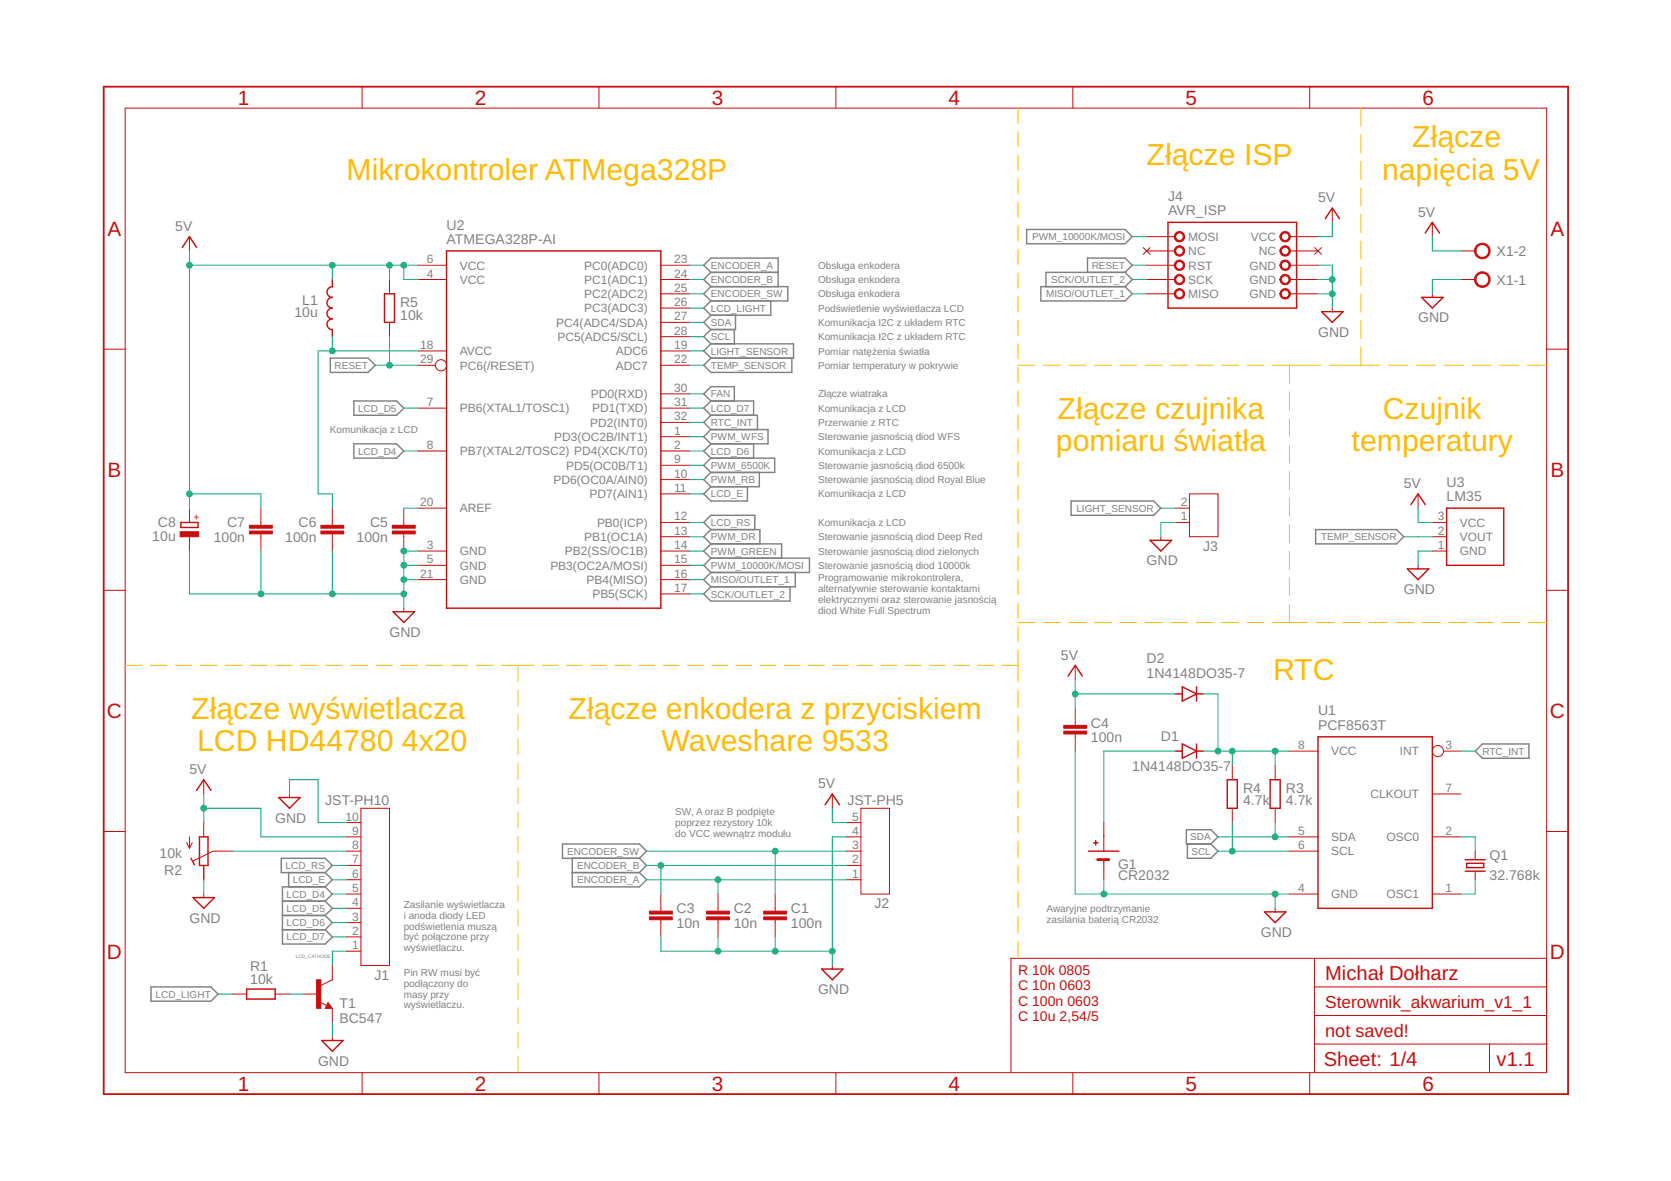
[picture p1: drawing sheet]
<svg xmlns="http://www.w3.org/2000/svg" width="297mm" height="210mm" viewBox="0 0 297 210" stroke-linecap="round" stroke-linejoin="round" font-family="sans-serif">
<g fill="none" stroke="#808080" stroke-width=".25">
<path d="M126.4 48.4l-1.3 1.3 1.3 1.2M126.4 48.4h11.9M126.4 50.9h13.6v2.6h-13.6M126.4 48.4l-1.3-1.3 1.3-1.2h11.9v5M126.4 50.9l-1.3 1.3 1.3 1.3M126.4 58.6l-1.3 1.2 1.3 1.3M126.4 56l-1.3 1.3 1.3 1.3M126.4 53.5l-1.3 1.3 1.3 1.2M130.5 58.6v2.5M130.7 56v2.6h-4.3M137 53.5v2.5h-10.6M182.5 40.8h17.5l1.3 1.3-1.3 1.2h-17.5z"/>
<path d="M185 50.9h15l1.3 1.3-1.3 1.3h-15zM193.3 48.4v-2.5h6.7l1.3 1.2-1.3 1.3M200 48.4h-14.1v2.5M200 48.4l1.3 1.3-1.3 1.2M58.7 63.6h6.7l1.3 1.3-1.3 1.3h-6.7zM62.9 71.3h7.6l1.3 1.2-1.3 1.3h-7.6zM62.9 78.9h7.6l1.3 1.3-1.3 1.2h-7.6zM126.4 61.1l-1.3 1.3 1.3 1.2M126.4 61.1h14.7v2.5h-14.7M126.4 71.3l-1.3-1.3 1.3-1.3h4.1v2.6M126.4 73.8l-1.3 1.3 1.3 1.2M126.4 73.8h8.2v2.5"/>
<path d="M126.4 76.3h10.1v2.6h-10.1M126.4 78.9l-1.3 1.3 1.3 1.2M126.4 71.3h7.6v2.5M126.4 71.3l-1.3 1.2 1.3 1.3M126.4 63.6l-1.3 1.3 1.3 1.3h14.4v-2.6M126.4 76.3l-1.3 1.3 1.3 1.3M134 78.9v2.5M126.4 94.1l-1.3-1.2 1.3-1.3h7.8v2.5M126.4 86.5l-1.3 1.3 1.3 1.2h6.5v-2.5M126.4 99.2h17.5v2.5h-17.5M126.4 94.1h8.7v2.6M126.4 94.1l-1.3 1.3 1.3 1.3"/>
<path d="M126.4 96.7h12.5v2.5M126.4 84l-1.3 1.2 1.3 1.3M126.4 81.4h11.3v2.6h-11.3M126.4 96.7l-1.3 1.2 1.3 1.3M126.4 99.2l-1.3 1.3 1.3 1.2M126.4 81.4l-1.3 1.3 1.3 1.3M135 84v2.5h-8.6M190.4 89h14.7l1.3 1.3-1.3 1.3h-14.7zM233.9 94.1h14.4l1.2 1.3-1.2 1.3h-14.4zM126.4 104.3l-1.3 1.3 1.3 1.2h14v-2.5M126.4 101.7l-1.3 1.3 1.3 1.3M141.4 101.7v2.6h-15"/>
<path d="M262.2 133.5l1.3-1.3h8.3v2.6h-8.3zM50 152.5h7.8l1.3 1.3-1.3 1.3h-7.8zM51.3 155.1v2.5M57.8 157.6h-7.6v10.2h7.6l1.3-1.3-1.3-1.3M57.8 155.1l1.3 1.3-1.3 1.2M57.8 157.6l1.3 1.3-1.3 1.3M100 150h13.7l1.2 1.3-1.2 1.2h-13.7zM101.7 155.1h12M101.7 152.5v5.1h12l1.2-1.2-1.2-1.3M113.7 152.5l1.2 1.3-1.2 1.3M210.9 147.5h4.3l1.3 1.2-1.3 1.3h-4.3zM211.1 150v2.5h4.1l1.3-1.2-1.3-1.3"/>
<path d="M26.8 175.4h10.7l1.3 1.3-1.3 1.2h-10.7zM50.2 165.2h7.6M50.2 162.7h7.6M50.2 160.2h7.6M57.8 160.2l1.3 1.2-1.3 1.3M57.8 162.7l1.3 1.3-1.3 1.2"/>
</g>
<g fill="none" stroke="#c90d0c" stroke-width=".25">
<path d="M207.6 39.5h22.9v15.3h-22.9zM235.6 38.9l1.2-1.9 1.3 1.9M32.4 44l1.3-1.9 1.2 1.9M59.1 49.7v1.2a.95 .95 0 0 0-1 1 .95 .95 0 0 0 1 1 .95 .95 0 0 0-1 .9 .95 .95 0 0 0 1 1 .95 .95 0 0 0-1 .9 .95 .95 0 0 0 1 1 .95 .95 0 0 0-1 .9 .95 .95 0 0 0 1 1v1.2M68.3 52.2h1.8v5.1h-1.8zM79.4 44.6h38.1v63.5h-38.1zM234.9 55.4h3.8l-1.9 1.9zM252.7 52.9h3.8l-1.9 1.9zM253.3 41.4l1.3-1.9 1.3 1.9M32.2 92.9h3v.8h-3zM204.4 96h3.9l-1.9 1.9zM250.8 89.7l1.3-1.9 1.2 1.9"/>
<path d="M257.2 90.3h10.1v10.2h-10.1zM69.9 108.7h3.8l-1.9 1.9zM250.2 101.1h3.8l-1.9 1.9zM189.9 120.2l1.2-1.9 1.3 1.9M208.9 133.5h1.3M208.9 123.3h1.3M210.2 132.2l2.5 1.3-2.5 1.3zM210.2 122.1l2.5 1.2-2.5 1.3zM212.7 122.1v2.5M212.7 132.2v2.6M212.7 133.5h1.3M212.7 123.3h1.3"/>
<path d="M218.2 138.6h1.7v5.1h-1.7zM225.8 138.6h1.8v5.1h-1.8zM234.3 131h20.3v30.4h-20.3zM33.9 152.5l.7 1.2M34.3 159.5h3.8l-1.9 1.9zM34.9 140.5l1.3-1.9 1.3 1.9M35.5 148.7h1.5v5.1h-1.5zM49.6 141.8h3.8l-1.9 1.9zM146.7 143l1.3-1.9 1.2 1.9M193.5 151.3h5.4M194.4 149.8h.8M194.8 149.4v.8"/>
<path d="M260.5 154.8h3.5M260.5 152.8h3.5M260.7 153.4h3.1v.8h-3.1zM43.8 175.8h5.1v1.8h-5.1zM58.3 178.7l.1 .3h-.3l.2-.5 .5 .6h-.7M146 172.2h3.9l-1.9 1.9zM224.8 162.1h3.8l-1.9 1.9zM57.2 184.9h3.8l-1.9 1.9z"/>
</g>
<g fill="none" stroke="#c90d0c" stroke-width=".18">
<path d="M22.2 19.2h252.7v171.4h-252.7zM64.4 15.4v3.8M106.5 15.4v3.8M148.6 15.4v3.8M190.7 15.4v3.8M232.8 15.4v3.8M236.8 37v2.5M254.6 39.5v2.6M33.7 42.1v2.5M69.2 49.7v2.5M69.2 57.3v2.5M74.3 49.7h5.1"/>
<path d="M74.3 47.1h5.1M117.5 49.7h5.1M117.5 47.1h5.1M117.5 59.8h5.1M117.5 57.3h5.1M117.5 54.8h5.1M117.5 52.2h5.1M203.2 44l1.2 1.2M203.8 49.7h5.1M203.8 47.1h5.1M203.8 52.2h5.1M203.8 44.6h5.1"/>
<path d="M203.8 42.1h5.1M204.4 44l-1.2 1.2M229.2 49.7h5.1M229.2 47.1h5.1M229.2 52.2h5.1M229.2 44.6h5.1M229.2 42.1h5.1M233.7 44l1.2 1.2M234.9 44l-1.2 1.2M236.8 54.8v.6M254.6 52.2v.7M259.7 49.7h2.5"/>
<path d="M259.7 44.6h2.5M18.4 62.1h3.8M74.3 72.5h5.1M74.3 62.4h5.1M74.3 64.9h3.1M117.5 72.5h5.1M117.5 62.4h5.1M117.5 77.6h5.1M117.5 75.1h5.1M117.5 70h5.1M117.5 64.9h5.1M274.9 62.1h3.8"/>
<path d="M33.7 90.3v2.6M33.7 95.4v2.5M46.4 90.3v3.1M46.4 94.9v3M59.1 90.3v3.1M59.1 94.9v3M71.8 90.3v3.1M71.8 94.9v3M74.3 80.2h5.1M74.3 97.9h5.1M74.3 90.3h5.1M117.5 80.2h5.1"/>
<path d="M117.5 97.9h5.1M117.5 95.4h5.1M117.5 92.9h5.1M117.5 87.8h5.1M117.5 85.2h5.1M117.5 82.7h5.1M206.4 95.4v.6M208.9 90.3h2.5M208.9 92.9h2.5M211.4 87.8h5.1v7.6h-5.1zM252.1 87.8v2.5M254.6 97.9h2.6"/>
<path d="M254.6 95.4h2.6M254.6 92.9h2.6M18.4 104.9h3.8M71.8 108.1v.6M74.3 100.5h5.1M74.3 103h5.1M117.5 105.6h5.1M117.5 100.5h5.1M117.5 103h5.1M191.1 118.3v2.5M252.1 100.5v.6M274.9 104.9h3.8"/>
<path d="M36.2 138.6v2.5M191.1 125.9v3M191.1 130.5v3M219.1 136v2.6M226.7 136v2.6M229.2 133.5h5.1M256.6 133.5h3.1M18.4 147.8h3.8M33.2 149.8l.5 1M33.7 148.7v2.1M34.2 149.8l-.5 1M36.2 146.2v2.5"/>
<path d="M36.2 153.8v2.6M36.2 158.9v.6M41.3 151.3h-3.4l-3.6 1.7M51.5 141.1v.7M61.6 158.9h2.6M61.6 156.4h2.6M61.6 153.8h2.6M61.6 151.3h2.6M61.6 148.7h2.6M61.6 146.2h2.6M64.2 143.7h5v27.9h-5zM117.5 158.9v3"/>
<path d="M127.6 158.9v3M137.8 158.9v3M148 141.1v2.6M150.5 156.4h2.5M150.5 153.8h2.5M150.5 151.3h2.5M150.5 148.7h2.5M150.5 146.2h2.5M153 143.7h5.1v15.2h-5.1zM196.2 146.2v5.1M196.2 152.8v3.6M219.1 143.7v2.5"/>
<path d="M226.7 143.7v2.5M229.2 158.9h5.1M229.2 151.3h5.1M229.2 148.7h5.1M254.6 158.9h5.1M254.6 148.7h5.1M254.6 141.1h5.1M262.2 151.3v1.5M262.2 154.8v1.6M274.9 147.8h3.8M41.3 176.7h2.5M48.9 176.7h2.6"/>
<path d="M54 176.7h2.5M56.8 178.1l1.3 .6M58.3 178.2l.8 1h-1.3zM59.1 171.6v2.5l-2.1 1.1M59.1 179.2v2.6M61.6 164h2.6M61.6 166.5h2.6M61.6 169.1h2.6M61.6 161.4h2.6M117.5 163.5v3M127.6 163.5v3M137.8 163.5v3"/>
<path d="M148 171.6v.6M226.7 161.4v.7M233.7 170.3v20.3M233.7 175.4h41.2M274.9 170.3h-95.2v20.3M59.1 184.3v.6M64.4 190.6v3.9M106.5 190.6v3.9M148.6 190.6v3.9M190.7 190.6v3.9M232.8 190.6v3.9M233.7 185.6h41.2"/>
<path d="M233.7 180.5h41.2M264.8 185.6v5"/>
<circle cx="78.4" cy="64.9" r=".99"/>
<circle cx="255.6" cy="133.5" r=".99"/>
</g>
<g fill="#c90d0c" stroke="#c90d0c" stroke-width=".18">
<path d="M69.7 94.4h4.1v.5h-4.1z"/>
<path d="M69.7 93.4h4.1v.5h-4.1z"/>
<path d="M56.3 174.1h.7v5.1h-.7z"/>
<path d="M189.1 129.9h4.1v.6h-4.1z"/>
<path d="M189.1 128.9h4.1v.5h-4.1z"/>
<path d="M44.3 94.4h4.1v.5h-4.1z"/>
<path d="M44.3 93.4h4.1v.5h-4.1z"/>
<path d="M32 94.5h3.3v.9h-3.3z"/>
<path d="M125.6 163h4.1v.5h-4.1z"/>
<path d="M125.6 161.9h4.1v.6h-4.1z"/>
<path d="M115.4 163h4.1v.5h-4.1z"/>
<path d="M115.4 161.9h4.1v.6h-4.1z"/>
<path d="M135.8 163h4v.5h-4z"/>
<path d="M135.8 161.9h4v.6h-4z"/>
<path d="M57 94.4h4.1v.5h-4.1z"/>
<path d="M57 93.4h4.1v.5h-4.1z"/>
</g>
<path d="M18.4 15.4h260.3v179.1h-260.3z" fill="none" stroke="#c90d0c" stroke-width=".32"/>
<g fill="#c90d0c" stroke="#c90d0c" stroke-width=".18">
<path d="M209.1 41.3a.93 .93 0 0 1 1.4 .4 .93 .93 0 0 1-.7 1.3 .93 .93 0 0 1-1.1-.9h.3a.68 .68 0 0 1 .9-.7 .68 .68 0 0 1 .2 1.1 .68 .68 0 0 1-1.1-.2v-.2h-.3z" fill-rule="evenodd"/>
<path d="M209.1 43.9a.93 .93 0 0 1 1.4 .4 .93 .93 0 0 1-.7 1.2 .93 .93 0 0 1-1.1-.9h.3a.68 .68 0 0 1 .9-.7 .68 .68 0 0 1 .2 1.2 .68 .68 0 0 1-1.1-.3v-.2h-.3z" fill-rule="evenodd"/>
<path d="M209.1 46.4a.93 .93 0 0 1 1.4 .4 .93 .93 0 0 1-.7 1.3 .93 .93 0 0 1-1.1-1h.3a.68 .68 0 0 1 .9-.6 .68 .68 0 0 1 .2 1.1 .68 .68 0 0 1-1.1-.3v-.2h-.3z" fill-rule="evenodd"/>
<path d="M208.9 49.1a.93 .93 0 0 1 1.5 .1 .93 .93 0 0 1-.5 1.4 .93 .93 0 0 1-1.2-.9h.3a.68 .68 0 0 1 .9-.7 .68 .68 0 0 1 .2 1.1 .68 .68 0 0 1-1.1-.2v-.2h-.3z" fill-rule="evenodd"/>
<path d="M208.9 51.7a.93 .93 0 0 1 1.5 0 .93 .93 0 0 1-.5 1.4 .93 .93 0 0 1-1.2-.9h.3a.68 .68 0 0 1 .9-.6 .68 .68 0 0 1 .2 1.1 .68 .68 0 0 1-1.1-.3v-.2h-.3z" fill-rule="evenodd"/>
<path d="M227.9 41.3a.93 .93 0 0 1 1.4 .4 .93 .93 0 0 1-.7 1.3 .93 .93 0 0 1-1.1-.9h.3a.68 .68 0 0 1 .9-.7 .68 .68 0 0 1 .2 1.1 .68 .68 0 0 1-1.1-.2v-.2h-.3z" fill-rule="evenodd"/>
<path d="M227.9 43.9a.93 .93 0 0 1 1.4 .3 .93 .93 0 0 1-.7 1.3 .93 .93 0 0 1-1.1-.9h.3a.68 .68 0 0 1 .9-.7 .68 .68 0 0 1 .2 1.2 .68 .68 0 0 1-1.1-.3v-.2h-.3z" fill-rule="evenodd"/>
<path d="M227.9 46.4a.93 .93 0 0 1 1.4 .4 .93 .93 0 0 1-.7 1.3 .93 .93 0 0 1-1.1-1h.3a.68 .68 0 0 1 .9-.6 .68 .68 0 0 1 .2 1.1 .68 .68 0 0 1-1.1-.3v-.2h-.3z" fill-rule="evenodd"/>
<path d="M227.9 48.9a.93 .93 0 0 1 1.4 .4 .93 .93 0 0 1-.7 1.3 .93 .93 0 0 1-1.1-.9h.3a.68 .68 0 0 1 .9-.7 .68 .68 0 0 1 .2 1.1 .68 .68 0 0 1-1.1-.2v-.2h-.3z" fill-rule="evenodd"/>
<path d="M227.9 51.5a.93 .93 0 0 1 1.4 .4 .93 .93 0 0 1-.7 1.2 .93 .93 0 0 1-1.1-.9h.3a.68 .68 0 0 1 .9-.6 .68 .68 0 0 1 .2 1.1 .68 .68 0 0 1-1.1-.3v-.2h-.3z" fill-rule="evenodd"/>
<path d="M262.5 48.7a1.4 1.4 0 0 1 2.2 .3 1.4 1.4 0 0 1-.8 2 1.4 1.4 0 0 1-1.8-1.3h.3a1.15 1.15 0 0 1 1.6-1.1 1.15 1.15 0 0 1 .3 1.9 1.15 1.15 0 0 1-1.9-.5v-.3h-.3z" fill-rule="evenodd"/>
<path d="M262.5 43.6a1.4 1.4 0 0 1 2.2 .3 1.4 1.4 0 0 1-.8 2 1.4 1.4 0 0 1-1.8-1.3h.3a1.15 1.15 0 0 1 1.6-1.1 1.15 1.15 0 0 1 .3 2 1.15 1.15 0 0 1-1.9-.6v-.3h-.3z" fill-rule="evenodd"/>
</g>
<path d="M195.1 152.8h2" fill="none" stroke="#c90d0c" stroke-width=".51"/>
<g fill="none" stroke="#0dab76" stroke-width=".18">
<path d="M236.8 39.5v2.6h-2.5M33.7 47.1h40.6M33.7 44.6v45.7M59.1 47.1v2.6M59.1 59.8v2.6M69.2 47.1v2.6M69.2 59.8v5.1M71.8 47.1v2.6h2.5M122.6 49.7h2.5M122.6 47.1h2.5M122.6 52.2h2.5M122.6 59.8h2.5"/>
<path d="M122.6 57.3h2.5M122.6 54.8h2.5M201.3 49.7h2.5M201.3 47.1h2.5M201.3 52.2h2.5M201.3 42.1h2.5M234.3 49.7h2.5M234.3 47.1h2.5v7.7M234.3 52.2h2.5M254.6 42.1v2.5h5.1M259.7 49.7h-5.1v2.5M66.7 64.9h7.6"/>
<path d="M71.8 72.5h2.5M74.3 62.4h-17.8v25.4h2.6v2.5M122.6 62.4h2.5M122.6 75.1h2.5M122.6 72.5h2.5M122.6 64.9h2.5M122.6 77.6h2.5M122.6 70h2.5M33.7 97.9v7.7h38.1M33.7 87.8h12.7v2.5M46.4 97.9v7.7M59.1 97.9v7.7"/>
<path d="M71.8 90.3h2.5M71.8 80.2h2.5M74.3 97.9h-2.5v10.2M122.6 87.8h2.5M122.6 92.9h2.5M122.6 95.4h2.5M122.6 85.2h2.5M122.6 80.2h2.5M122.6 82.7h2.5M122.6 97.9h2.5M206.4 90.3h2.5M208.9 92.9h-2.5v2.5"/>
<path d="M249.5 95.4h5.1M252.1 90.3v2.6h2.5M254.6 97.9h-2.5v2.6M71.8 103h2.5M71.8 100.5h2.5M122.6 105.6h2.5M122.6 103h2.5M122.6 100.5h2.5M191.1 133.5v25.4h38.1M191.1 120.8v5.1M191.1 123.3h17.8M208.9 133.5h-12.7v12.7"/>
<path d="M214 133.5h15.2M214 123.3h2.5v10.2M219.1 133.5v2.5M226.7 133.5v2.5M259.7 133.5h2.5M36.2 143.7h10.2v5h15.2M36.2 141.1v5.1M36.2 156.4v2.5M41.3 151.3h20.3M51.5 141.1v-2.5h5v7.6h5.1M59.1 153.8h2.5M59.1 156.4h2.5"/>
<path d="M59.1 158.9h2.5M114.9 153.8h35.6M114.9 156.4h35.6M114.9 151.3h35.6M117.5 153.8v5.1M127.6 156.4v2.5M137.8 151.3v7.6M148 143.7v2.5h2.5M150.5 148.7h-2.5v22.9M196.2 156.4v2.5M216.5 151.3h12.7M216.5 148.7h12.7"/>
<path d="M219.1 146.2v5.1M226.7 146.2v2.5M226.7 158.9v2.5M259.7 148.7h2.5v2.6M262.2 156.4v2.5h-2.5M38.8 176.7h2.5M51.5 176.7h2.5M59.1 164h2.5M59.1 166.5h2.5M59.1 161.4h2.5M61.6 169.1h-2.5v2.5M117.5 166.5v2.6h30.5"/>
<path d="M127.6 166.5v2.6M137.8 166.5v2.6M59.1 181.8v2.5"/>
</g>
<g fill="#0dab76" stroke="#0dab76" stroke-width=".18">
<circle cx="117.5" cy="153.8" r=".51"/>
<circle cx="127.6" cy="156.4" r=".51"/>
<circle cx="137.8" cy="151.3" r=".51"/>
<circle cx="219.1" cy="151.3" r=".51"/>
<circle cx="226.7" cy="148.7" r=".51"/>
<circle cx="71.8" cy="47.1" r=".51"/>
<circle cx="69.2" cy="47.1" r=".51"/>
<circle cx="59.1" cy="47.1" r=".51"/>
<circle cx="33.7" cy="47.1" r=".51"/>
<circle cx="33.7" cy="87.8" r=".51"/>
<circle cx="36.2" cy="143.7" r=".51"/>
<circle cx="191.1" cy="123.3" r=".51"/>
<circle cx="71.8" cy="97.9" r=".51"/>
<circle cx="71.8" cy="100.5" r=".51"/>
<circle cx="71.8" cy="103" r=".51"/>
<circle cx="71.8" cy="105.6" r=".51"/>
<circle cx="46.4" cy="105.6" r=".51"/>
<circle cx="59.1" cy="105.6" r=".51"/>
<circle cx="226.7" cy="158.9" r=".51"/>
<circle cx="196.2" cy="158.9" r=".51"/>
<circle cx="236.8" cy="52.2" r=".51"/>
<circle cx="236.8" cy="49.7" r=".51"/>
<circle cx="148" cy="169.1" r=".51"/>
<circle cx="127.6" cy="169.1" r=".51"/>
<circle cx="137.8" cy="169.1" r=".51"/>
<circle cx="226.7" cy="133.5" r=".51"/>
<circle cx="219.1" cy="133.5" r=".51"/>
<circle cx="216.5" cy="133.5" r=".51"/>
<circle cx="69.2" cy="64.9" r=".51"/>
<circle cx="59.1" cy="62.4" r=".51"/>
</g>
<g fill="none" stroke="#ffba08" stroke-width=".18">
<path d="M181 19.2v2.7M241.9 19.2v3.2M181 23.4v2.7M181 27.6v2.7M181 31.8v2.7M181 36v2.7M241.9 23.9v3.3M241.9 28.7v3.2M241.9 33.4v3.2M241.9 38.1v3.2M181 40.2v2.6M181 44.3v2.7"/>
<path d="M181 48.5v2.7M181 52.7v2.7M181 56.9v2.7M241.9 42.8v3.2M241.9 47.5v3.3M241.9 52.3v3.2M241.9 57v3.2M181 61.1v2.7M181 65.3v2.7M181 69.5v2.7M181 73.7v2.7M181 77.9v2.7"/>
<path d="M181 64.9h3M185.5 64.9h3M190 64.9h3M194.5 64.9h3.1M199.1 64.9h3M203.6 64.9h3M208.1 64.9h3M212.6 64.9h3M217.1 64.9h3.1M221.7 64.9h3M226.2 64.9h8.6M229.2 64.9v3.3"/>
<path d="M229.2 69.6v3.3M229.2 74.4v3.2M229.2 79.1v3.2M236.3 64.9h9M241.9 61.7v3.2M246.8 64.9h3.5M251.8 64.9h3.4M256.7 64.9h3.4M261.6 64.9h3.5M266.6 64.9h3.4M271.5 64.9h3.4M181 82.1v2.7"/>
<path d="M181 86.3v2.6M181 90.4v2.7M181 94.6v2.7M181 98.8v2.7M229.2 83.8v3.2M229.2 88.5v3.3M229.2 93.3v3.2M229.2 98v3.2M22.2 118.3h3M26.7 118.3h3M31.2 118.3h2.9M35.6 118.3h3"/>
<path d="M40.1 118.3h2.9M44.5 118.3h3M49 118.3h3M53.4 118.3h3M57.9 118.3h3M62.4 118.3h2.9M66.8 118.3h3M71.3 118.3h3M75.8 118.3h2.9M80.2 118.3h3M84.7 118.3h2.9M89.1 118.3h5.8"/>
<path d="M92.1 118.3v2.8M96.4 118.3h2.8M100.7 118.3h2.8M105 118.3h2.8M109.3 118.3h2.8M113.6 118.3h2.8M117.9 118.3h2.8M122.2 118.3h2.8M126.5 118.3h2.8M130.8 118.3h2.8M135.1 118.3h2.8M139.4 118.3h2.8"/>
<path d="M143.7 118.3h2.8M148 118.3h2.8M152.3 118.3h2.9M156.6 118.3h2.8M161 118.3h2.7M165.2 118.3h2.9M169.5 118.3h2.9M173.9 118.3h2.8M178.2 118.3h2.8M181 103v2.7M181 107.2v2.7M181 111.4v2.7"/>
<path d="M181 115.6v5.6M181 110.6h3M185.5 110.6h3M190 110.6h3M194.5 110.6h3.1M199.1 110.6h3M203.6 110.6h3M208.1 110.6h3M212.6 110.6h3M217.1 110.6h3.1M221.7 110.6h3M226.2 110.6h6.2"/>
<path d="M229.2 102.7v3.2M229.2 107.4v3.2M233.9 110.6h3.3M238.7 110.6h3.2M243.4 110.6h3.2M248.1 110.6h3.2M252.8 110.6h3.3M257.6 110.6h3.2M262.3 110.6h3.2M267 110.6h3.2M271.7 110.6h3.2M92.1 122.6v2.9"/>
<path d="M92.1 127v2.8M92.1 131.3v2.9M92.1 135.7v2.8M92.1 140v2.8M181 122.7v3M181 127.2v3M181 131.7v2.9M181 136.1v3M92.1 144.3v2.9M92.1 148.7v2.8M92.1 153v2.9M92.1 157.4v2.8"/>
<path d="M181 140.6v3M181 145.1v2.9M181 149.5v3M181 154v2.9M181 158.4v3M92.1 161.7v2.9M92.1 166.1v2.8M92.1 170.4v2.9M92.1 174.8v2.8M92.1 179.1v2.8M181 162.9v3M181 167.4v2.9"/>
<path d="M92.1 183.5v2.8M92.1 187.8v2.8"/>
</g>
<g font-size="5.4" fill="#ffba08">
<text x="203.8" y="29.4">Złącze ISP</text>
<text x="251" y="26.2">Złącze</text>
<text x="61.6" y="31.9">Mikrokontroler ATMega328P</text>
<text x="245.7" y="31.9">napięcia 5V</text>
<text x="188" y="74.5">Złącze czujnika</text>
<text x="245.8" y="74.5">Czujnik</text>
<text x="187.7" y="80.2">pomiaru światła</text>
<text x="240.3" y="80.2">temperatury</text>
<text x="226.3" y="120.8">RTC</text>
<text x="34" y="127.8">Złącze wyświetlacza</text>
<text x="101.1" y="127.8">Złącze enkodera z przyciskiem</text>
<text x="35" y="133.5">LCD HD44780</text>
<text x="71.5" y="133.5">4x20</text>
<text x="117.6" y="133.5">Waveshare 9533</text>
</g>
<g font-size="3.7" fill="#c90d0c">
<text x="42.3" y="18.6">1</text>
<text x="84.4" y="18.6">2</text>
<text x="126.5" y="18.6">3</text>
<text x="168.6" y="18.6">4</text>
<text x="210.7" y="18.6">5</text>
<text x="252.9" y="18.6">6</text>
<text x="19.1" y="41.9">A</text>
<text x="275.6" y="41.9">A</text>
<text x="19.1" y="84.8">B</text>
<text x="275.6" y="84.8">B</text>
<text x="19" y="127.6">C</text>
<text x="275.5" y="127.6">C</text>
<text x="19" y="170.5">D</text>
<text x="275.5" y="170.5">D</text>
<text x="42.3" y="193.8">1</text>
<text x="84.4" y="193.8">2</text>
<text x="126.5" y="193.8">3</text>
<text x="168.6" y="193.8">4</text>
<text x="210.7" y="193.8">5</text>
<text x="252.9" y="193.8">6</text>
</g>
<g font-size="3.6" fill="#c90d0c">
<text x="235.6" y="174.1">Michał Dołharz</text>
<text x="235.3" y="189.5">Sheet: 1/4</text>
<text x="266" y="189.4">v1.1</text>
</g>
<text font-size="3.2" fill="#c90d0c" x="235.6" y="184.3">not saved!</text>
<text font-size="3.1" fill="#c90d0c" x="235.6" y="179.2">Sterownik_akwarium_v1_1</text>
<g font-size="2.5" fill="#808080">
<text x="207.6" y="35.7">J4</text>
<text x="234.3" y="36">5V</text>
<text x="31.1" y="41.1">5V</text>
<text x="79.4" y="40.8">U2</text>
<text x="207.6" y="38.3">AVR_ISP</text>
<text x="252.1" y="38.5">5V</text>
<text x="79.4" y="43.3">ATMEGA328P-AI</text>
<text x="266" y="45.5">X1-2</text>
<text x="266" y="50.6">X1-1</text>
<text x="52.3" y="56.4">10u</text>
<text x="53.7" y="54.3">L1</text>
<text x="71.1" y="56.8">10k</text>
<text x="71.1" y="54.5">R5</text>
<text x="234.3" y="59.8">GND</text>
<text x="252.1" y="57.3">GND</text>
<text x="249.5" y="86.8">5V</text>
<text x="257.2" y="86.5">U3</text>
<text x="257.2" y="89.1">LM35</text>
<text x="28.1" y="93.7">C8</text>
<text x="40.4" y="93.8">C7</text>
<text x="53.1" y="93.8">C6</text>
<text x="65.8" y="93.8">C5</text>
<text x="27.1" y="96.2">10u</text>
<text x="38" y="96.3">100n</text>
<text x="50.7" y="96.3">100n</text>
<text x="63.4" y="96.3">100n</text>
<text x="203.8" y="100.5">GND</text>
<text x="213.9" y="97.9">J3</text>
<text x="249.5" y="105.6">GND</text>
<text x="69.2" y="113.2">GND</text>
<text x="188.6" y="117.2">5V</text>
<text x="203.8" y="117.8">D2</text>
<text x="203.8" y="120.6">1N4148DO35-7</text>
<text x="193.9" y="131.9">100n</text>
<text x="193.9" y="129.3">C4</text>
<text x="206.4" y="131.7">D1</text>
<text x="234.3" y="129.7">PCF8563T</text>
<text x="234.3" y="127.2">U1</text>
<text x="33.7" y="137.6">5V</text>
<text x="201.3" y="137.1">1N4148DO35-7</text>
<text x="57.8" y="143.2">JST-PH10</text>
<text x="145.4" y="140.1">5V</text>
<text x="150.6" y="143.2">JST-PH5</text>
<text x="221" y="143.2">4.7k</text>
<text x="221" y="140.9">R4</text>
<text x="228.6" y="143.2">4.7k</text>
<text x="228.6" y="140.9">R3</text>
<text x="48.9" y="146.2">GND</text>
<text x="28.4" y="152.6">10k</text>
<text x="29.2" y="155.5">R2</text>
<text x="198.7" y="154.5">G1</text>
<text x="264.8" y="152.8">Q1</text>
<text x="155.5" y="161.4">J2</text>
<text x="198.7" y="156.4">CR2032</text>
<text x="264.8" y="156.4">32.768k</text>
<text x="33.7" y="164">GND</text>
<text x="120.3" y="164.9">10n</text>
<text x="120.3" y="162.3">C3</text>
<text x="130.4" y="164.9">10n</text>
<text x="130.4" y="162.3">C2</text>
<text x="140.6" y="164.9">100n</text>
<text x="140.6" y="162.3">C1</text>
<text x="224.1" y="166.5">GND</text>
<text x="44.5" y="172.6">R1</text>
<text x="44.5" y="174.9">10k</text>
<text x="60.3" y="179.2">T1</text>
<text x="66.6" y="174.1">J1</text>
<text x="145.4" y="176.7">GND</text>
<text x="60.3" y="181.8">BC547</text>
<text x="56.5" y="189.4">GND</text>
</g>
<g font-size="2.5" fill="#c90d0c">
<text x="181" y="173.4">R 10k 0805</text>
<text x="181" y="176">C 10n 0603</text>
<text x="181" y="178.7">C 100n 0603</text>
<text x="181" y="181.4">C 10u 2,54/5</text>
</g>
<g font-size="2.1" fill="#808080">
<text x="75.9" y="46.8">6</text>
<text x="81.7" y="47.9">VCC</text>
<text x="103.9" y="47.9">PC0(ADC0)</text>
<text x="119.8" y="46.8">23</text>
<text x="211.2" y="47.9">RST</text>
<text x="211.2" y="45.4">NC</text>
<text x="211.2" y="42.8">MOSI</text>
<text x="222.1" y="47.9">GND</text>
<text x="222.4" y="42.8">VCC</text>
<text x="223.8" y="45.4">NC</text>
<text x="75.9" y="49.3">4</text>
<text x="81.7" y="50.4">VCC</text>
<text x="103.9" y="53">PC2(ADC2)</text>
<text x="103.9" y="50.4">PC1(ADC1)</text>
<text x="119.8" y="51.9">25</text>
<text x="119.8" y="49.3">24</text>
<text x="211.2" y="50.4">SCK</text>
<text x="211.2" y="53">MISO</text>
<text x="222.1" y="50.4">GND</text>
<text x="222.1" y="53">GND</text>
<text x="98.9" y="58.1">PC4(ADC4/SDA)</text>
<text x="103.9" y="55.5">PC3(ADC3)</text>
<text x="119.8" y="59.5">28</text>
<text x="119.8" y="57">27</text>
<text x="119.8" y="54.4">26</text>
<text x="74.7" y="62">18</text>
<text x="74.7" y="64.6">29</text>
<text x="81.7" y="63.1">AVCC</text>
<text x="81.7" y="65.7">PC6(/RESET)</text>
<text x="99.1" y="60.6">PC5(ADC5/SCL)</text>
<text x="109.4" y="65.7">ADC7</text>
<text x="109.4" y="63.1">ADC6</text>
<text x="119.8" y="64.6">22</text>
<text x="119.8" y="62">19</text>
<text x="105" y="70.8">PD0(RXD)</text>
<text x="119.8" y="69.7">30</text>
<text x="75.9" y="72.2">7</text>
<text x="81.7" y="73.3">PB6(XTAL1/TOSC1)</text>
<text x="104.9" y="75.8">PD2(INT0)</text>
<text x="105.3" y="73.3">PD1(TXD)</text>
<text x="119.8" y="77.3">1</text>
<text x="119.8" y="74.7">32</text>
<text x="119.8" y="72.2">31</text>
<text x="75.9" y="79.8">8</text>
<text x="81.7" y="80.9">PB7(XTAL2/TOSC2) PD4(XCK/T0)</text>
<text x="98.5" y="78.4">PD3(OC2B/INT1)</text>
<text x="100.6" y="83.5">PD5(OC0B/T1)</text>
<text x="119.8" y="82.3">9</text>
<text x="119.8" y="79.8">2</text>
<text x="74.7" y="90">20</text>
<text x="98.4" y="86">PD6(OC0A/AIN0)</text>
<text x="104.8" y="88.5">PD7(AIN1)</text>
<text x="119.8" y="87.4">11</text>
<text x="119.8" y="84.9">10</text>
<text x="209.9" y="90">2</text>
<text x="81.7" y="91.1">AREF</text>
<text x="106.1" y="93.6">PB0(ICP)</text>
<text x="119.8" y="95">13</text>
<text x="119.8" y="92.5">12</text>
<text x="209.9" y="92.5">1</text>
<text x="255.6" y="95">2</text>
<text x="255.6" y="92.5">3</text>
<text x="259.5" y="93.6">VCC</text>
<text x="75.9" y="97.6">3</text>
<text x="75.9" y="100.1">5</text>
<text x="81.7" y="98.7">GND</text>
<text x="81.7" y="101.2">GND</text>
<text x="97.8" y="101.2">PB3(OC2A/MOSI)</text>
<text x="100.4" y="98.7">PB2(SS/OC1B)</text>
<text x="103.9" y="96.2">PB1(OC1A)</text>
<text x="119.8" y="100.1">15</text>
<text x="119.8" y="97.6">14</text>
<text x="255.6" y="97.6">1</text>
<text x="259.5" y="98.7">GND</text>
<text x="259.5" y="96.2">VOUT</text>
<text x="74.7" y="102.7">21</text>
<text x="81.7" y="103.8">GND</text>
<text x="104.2" y="103.8">PB4(MISO)</text>
<text x="105.3" y="106.3">PB5(SCK)</text>
<text x="119.8" y="105.2">17</text>
<text x="119.8" y="102.7">16</text>
<text x="230.8" y="133.1">8</text>
<text x="236.6" y="134.3">VCC</text>
<text x="248.8" y="134.3">INT</text>
<text x="257" y="133.1">3</text>
<text x="243.6" y="141.9">CLKOUT</text>
<text x="257" y="140.8">7</text>
<text x="61.4" y="145.8">10</text>
<text x="62.6" y="148.4">9</text>
<text x="151.5" y="148.4">4</text>
<text x="151.5" y="145.8">5</text>
<text x="230.8" y="148.4">5</text>
<text x="236.6" y="149.5">SDA</text>
<text x="246.5" y="149.5">OSC0</text>
<text x="257" y="148.4">2</text>
<text x="62.6" y="153.5">7</text>
<text x="62.6" y="150.9">8</text>
<text x="151.5" y="150.9">3</text>
<text x="151.5" y="153.5">2</text>
<text x="230.8" y="150.9">6</text>
<text x="236.6" y="152">SCL</text>
<text x="62.6" y="161.1">4</text>
<text x="62.6" y="158.5">5</text>
<text x="62.6" y="156">6</text>
<text x="151.5" y="156">1</text>
<text x="230.8" y="158.5">4</text>
<text x="236.6" y="159.7">GND</text>
<text x="246.5" y="159.7">OSC1</text>
<text x="257" y="158.5">1</text>
<text x="62.6" y="163.6">3</text>
<text x="62.6" y="166.2">2</text>
<text x="62.6" y="168.7">1</text>
</g>
<g font-size="1.8" fill="#808080">
<text x="126.4" y="47.8">ENCODER_A</text>
<text x="145.4" y="47.8">Obsługa enkodera</text>
<text x="183.5" y="42.7">PWM_10000K/MOSI</text>
<text x="194.1" y="47.8">RESET</text>
<text x="126.4" y="50.3">ENCODER_B</text>
<text x="126.4" y="52.9">ENCODER_SW</text>
<text x="145.4" y="52.9">Obsługa enkodera</text>
<text x="145.4" y="50.3">Obsługa enkodera</text>
<text x="186" y="52.9">MISO/OUTLET_1</text>
<text x="186.8" y="50.3">SCK/OUTLET_2</text>
<text x="126.4" y="57.9">SDA</text>
<text x="126.4" y="55.4">LCD_LIGHT</text>
<text x="145.4" y="55.4">Podświetlenie wyświetlacza LCD</text>
<text x="145.4" y="57.9">Komunikacja I2C z układem RTC</text>
<text x="59.5" y="65.6">RESET</text>
<text x="126.4" y="63">LIGHT_SENSOR</text>
<text x="126.4" y="60.5">SCL</text>
<text x="126.4" y="65.6">TEMP_SENSOR</text>
<text x="145.4" y="63">Pomiar natężenia światła</text>
<text x="145.4" y="65.6">Pomiar temperatury w pokrywie</text>
<text x="145.4" y="60.5">Komunikacja I2C z układem RTC</text>
<text x="126.4" y="70.6">FAN</text>
<text x="145.4" y="70.6">Złącze wiatraka</text>
<text x="58.6" y="77">Komunikacja z LCD</text>
<text x="63.6" y="73.2">LCD_D5</text>
<text x="126.4" y="75.7">RTC_INT</text>
<text x="126.4" y="73.2">LCD_D7</text>
<text x="145.4" y="75.7">Przerwanie z RTC</text>
<text x="145.4" y="73.2">Komunikacja z LCD</text>
<text x="63.6" y="80.8">LCD_D4</text>
<text x="126.4" y="80.8">LCD_D6</text>
<text x="126.4" y="83.3">PWM_6500K</text>
<text x="126.4" y="78.3">PWM_WFS</text>
<text x="145.4" y="80.8">Komunikacja z LCD</text>
<text x="145.4" y="83.3">Sterowanie jasnością diod 6500k</text>
<text x="145.4" y="78.3">Sterowanie jasnością diod WFS</text>
<text x="126.4" y="88.4">LCD_E</text>
<text x="126.4" y="85.9">PWM_RB</text>
<text x="145.4" y="88.4">Komunikacja z LCD</text>
<text x="145.4" y="85.9">Sterowanie jasnością diod Royal Blue</text>
<text x="126.4" y="93.5">LCD_RS</text>
<text x="145.4" y="93.5">Komunikacja z LCD</text>
<text x="191.3" y="91">LIGHT_SENSOR</text>
<text x="126.4" y="96">PWM_DR</text>
<text x="126.4" y="98.6">PWM_GREEN</text>
<text x="126.4" y="101.1">PWM_10000K/MOSI</text>
<text x="145.4" y="96">Sterowanie jasnością diod Deep Red</text>
<text x="145.4" y="98.6">Sterowanie jasnością diod zielonych</text>
<text x="145.4" y="101.1">Sterowanie jasnością diod 10000k</text>
<text x="234.8" y="96">TEMP_SENSOR</text>
<text x="126.4" y="106.2">SCK/OUTLET_2</text>
<text x="126.4" y="103.7">MISO/OUTLET_1</text>
<text x="145.4" y="103.3">Programowanie mikrokontrolera,</text>
<text x="145.4" y="105.2">alternatywnie sterowanie kontaktami</text>
<text x="145.4" y="107.2">elektrycznymi oraz sterowanie jasnością</text>
<text x="145.4" y="109.1">diod White Full Spectrum</text>
<text x="263.5" y="134.1">RTC_INT</text>
<text x="120" y="144.9">SW, A oraz B podpięte</text>
<text x="120" y="146.8">poprzez rezystory 10k</text>
<text x="120" y="148.7">do VCC wewnątrz modułu</text>
<text x="211.6" y="149.4">SDA</text>
<text x="50.8" y="154.5">LCD_RS</text>
<text x="100.8" y="151.9">ENCODER_SW</text>
<text x="102.6" y="154.5">ENCODER_B</text>
<text x="211.8" y="151.9">SCL</text>
<text x="50.9" y="159.5">LCD_D4</text>
<text x="52" y="157">LCD_E</text>
<text x="71.8" y="161.4">Zasilanie wyświetlacza</text>
<text x="102.6" y="157">ENCODER_A</text>
<text x="50.9" y="164.6">LCD_D6</text>
<text x="50.9" y="167.2">LCD_D7</text>
<text x="50.9" y="162.1">LCD_D5</text>
<text x="71.8" y="163.3">i anoda diody LED</text>
<text x="71.8" y="165.2">podświetlenia muszą</text>
<text x="71.8" y="167.2">być połączone przy</text>
<text x="186" y="162.1">Awaryjne podtrzymanie</text>
<text x="186" y="164">zasilania baterią CR2032</text>
<text x="71.8" y="169.1">wyświetlaczu.</text>
<text x="71.8" y="173.5">Pin RW musi być</text>
<text x="27.7" y="177.3">LCD_LIGHT</text>
<text x="71.8" y="175.4">podłączony do</text>
<text x="71.8" y="177.3">masy przy</text>
<text x="71.8" y="179.2">wyświetlaczu.</text>
</g>
<text font-size="1.8" fill="#c90d0c" x="35.5" y="92.5" transform="rotate(-90 35.5 92.5)">+</text>
<text font-size=".8" fill="#808080" x="52.6" y="170.2">LCD_CATHODE</text>
</svg>
